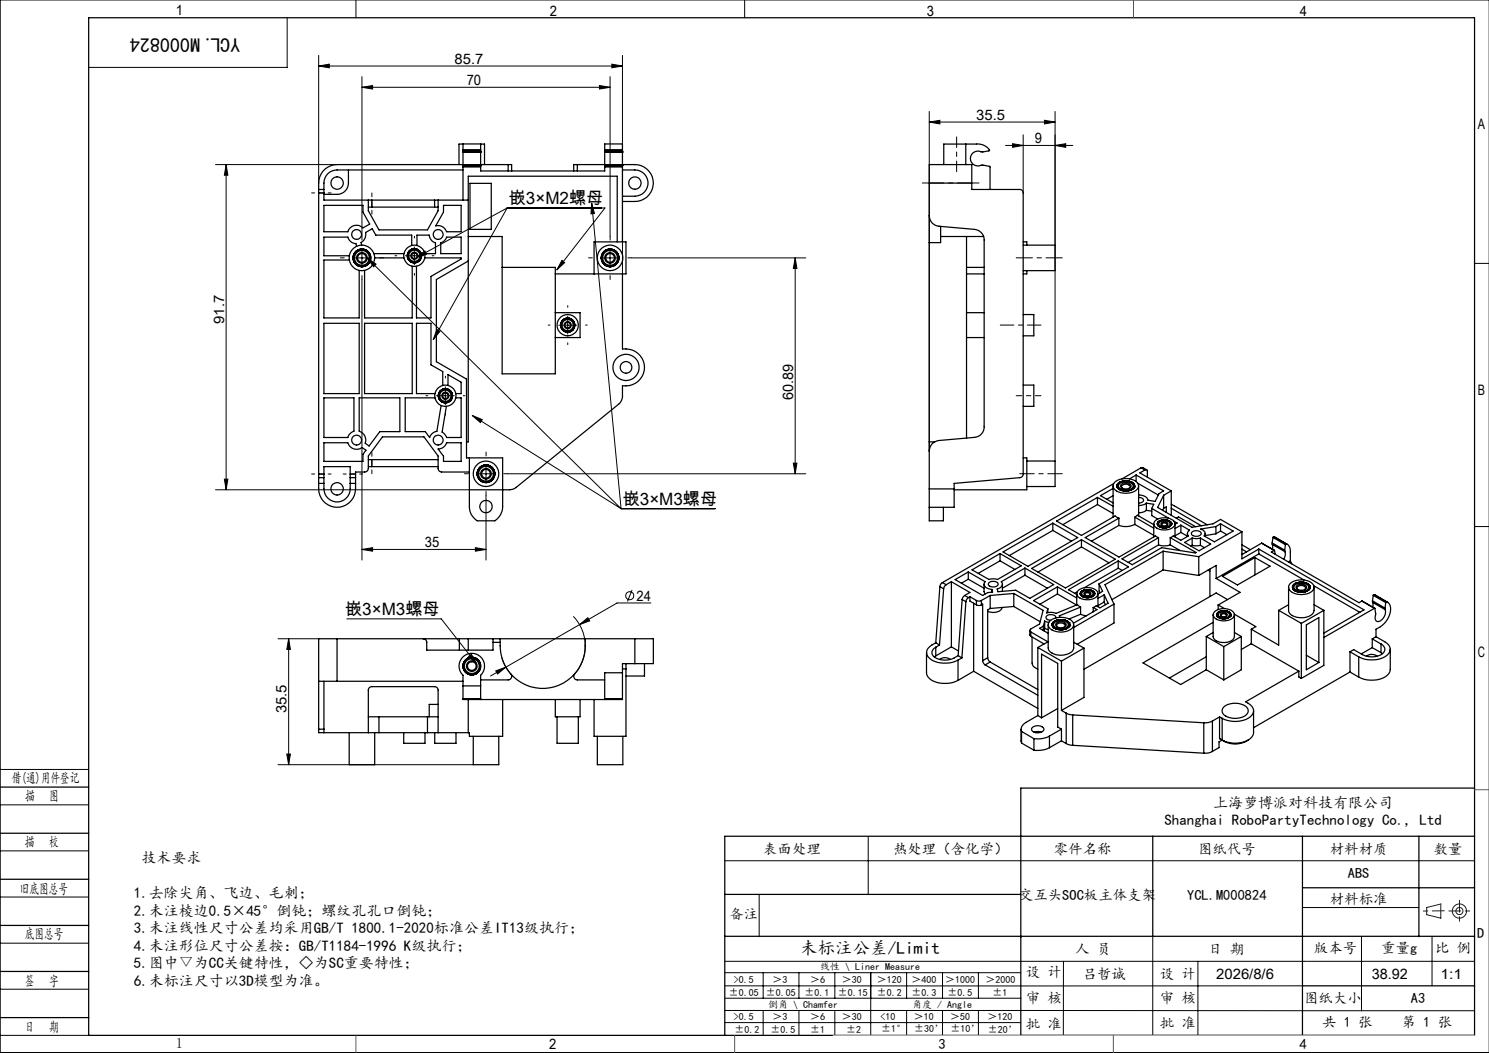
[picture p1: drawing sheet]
<svg xmlns="http://www.w3.org/2000/svg" width="420mm" height="297mm" viewBox="0 0 420 297" stroke-linecap="round" stroke-linejoin="round" font-family="sans-serif">
<g fill="none" stroke="#000" stroke-width=".28">
<path d="M100.4 0v5M210 0v5M420 0h-419.9v297h419.9M81 5v14h-56M89.9 18.6l3-.5v1zM89.9 15.6v36M89.9 18.6h85.7M172.6 18.1l3 .5-3 .5zM175.6 15.6v61.7M102.1 24.6l3-.5v1zM102.1 21.6v45M102.1 24.6h70"/>
<path d="M169.1 24.1l3 .5-3 .5zM172.1 21.6v45M262.1 34.4l3-.5v1.1zM262.1 31.4v95.8M262.1 34.4h35.5M288.6 38v16.4M294.6 33.9l3 .5-3 .6zM297.6 31.4v98.6M60.8 46.4h34.3M63.8 46.4l.5 3h-1zM63.8 46.4v91.7M143.1 58.7h27.5l-13.5 17.4"/>
<path d="M143.1 58.7l-25.7 14M143.1 58.7l-20.9 37.1M166.9 57.3l8.3 86.2M166.9 57.3l.8 2.9-1 .1zM283.6 41h19M285.6 40.5l3 .5-3 .6zM297.6 41l3-.5v1.1zM99.6 72.7h5M102.1 70.2v5M102.1 78.8v79.2M103.6 72.8l71.6 70.7M103.6 72.8l2.5 1.7-.7 .7z"/>
<path d="M114.4 72.1h5M116.9 69.6v5M117.4 72.7l2.4-1.9 .5 .9zM158.5 73.4l.8 .7-2.2 2zM169.6 72.7h5M172.1 70.2v5M178.2 72.7h49.1M224.3 72.7l.5 3h-1zM224.3 72.7v60.9M415.9 74.3h4.1M123.2 93l.9 .4-1.9 2.4zM157.6 91.7h5"/>
<path d="M160.1 89.2v5M123.1 111.6h5M125.6 109.1v5M133.2 117.2l42 26.3M133.2 117.2l2.8 1.2-.5 .8zM60.8 138.1h71.6M63.3 135.1h1l-.5 3zM134.6 133.6h5M137.1 131.1v5M137.1 139.7v18.3M143.2 133.6h84.1M223.8 130.6h1l-.5 3z"/>
<path d="M102.1 155l3-.5v1zM102.1 155h35M134.1 154.5l3 .5-3 .5zM175.2 143.5h26.6M415.9 148.5h4.1M97.8 174.6h26.7l9.9 12.6M161.7 173.8a12 12 0 0 1 .4 16.3M163.5 176.2l2.3-2 .5 .9zM163.5 176.2l-25.1 14.5M178.3 166.4l-1.3 3.2M183.6 170.1h-9.5l-10.6 6.1M78.4 180.2h11.5"/>
<path d="M81.4 180.2l.5 3h-1zM81.4 180.2v35.5M132.2 185.1l.8-.6 1.4 2.7zM139.8 189.2l2.9-1-2.4 1.9zM141.5 185.5l1.3 2.9 1.3 1.7M0 217h25M78.4 215.7h55.1M80.9 212.7h1l-.5 3zM0 227h25M0 240h25M244.9 236v16.3M0 253h25"/>
<path d="M204.4 242.8h211.5M214.1 252.4v11.8M367.4 256h32.8M0 266h25M0 279h25M204.4 271.1h211.5M204.4 278.1h163M204.4 274.4h83.5M215.3 274.4v7.1M225.4 274.4v7.1M235.5 274.4v7.1M245.6 274.4v17.6"/>
<path d="M255.7 274.4v7.1M265.9 274.4v7.1M276 274.4v7.1M300 271.1l-.1 21M325.2 264.1v27.9M337.9 271.1v20.9M384 264.2v20.9M403.9 264.1v14M0 292h25M204.4 285l211.5 .1M204.4 288.4h83.5M204.5 281.5h83.5"/>
<path d="M215.3 285v7M225.4 285v7M235.5 285v7M255.7 285v7M265.9 285v7M276 285v7M287.9 292h128"/>
<circle cx="177.7" cy="168" r="1.14"/>
</g>
<g fill="none" stroke="#191924" stroke-width=".28">
<path d="M402.4 256l4-1v4l-4-1z"/>
<circle cx="411.7" cy="257" r="1"/>
<circle cx="411.7" cy="257" r="2"/>
</g>
<path d="M104.9 60.4v-6M104.9 133.6v-6" fill="none" stroke="#000" stroke-width=".28" stroke-dasharray="30.5 1.3 1.3 1.3" stroke-dashoffset="29.4"/>
<path d="M93.4 54.4h-5.5M87.9 133.7h5.5M96.8 133.7h5.5" fill="none" stroke="#000" stroke-width=".28" stroke-dasharray="30.5 1.3 1.3 1.3" stroke-dashoffset="29.6"/>
<g fill="none" stroke="#000" stroke-width=".28" stroke-dasharray="30.5 1.3 1.3 1.3">
<path d="M97.1 72.7h-1.1M102.1 67.7v-1.1M102.1 77.7v1.1M107.1 72.7h1.1M111.9 72.1h-.5M116.9 67.1v-.5M116.9 77.1v.5M121.9 72.1h.5M167.1 72.7h-1.1M172.1 67.7v-1.1M172.1 77.7v1.1M177.1 72.7h1.1"/>
<path d="M155.1 91.7h-.5M160.1 86.7v-.5M160.1 96.7v.5M165.1 91.7h.5M120.6 111.6h-.5M125.6 106.6v-.5M125.6 116.6v.5M130.6 111.6h.5M132.1 133.6h-1.1M137.1 128.6v-1.1M137.1 138.6v1.1M142.1 133.6h1.1"/>
</g>
<path d="M287.6 133.6h12" fill="none" stroke="#000" stroke-width=".28" stroke-dasharray="30.5 1.3 1.3 1.3" stroke-dashoffset="26.4"/>
<path d="M282.1 91.7h11.5" fill="none" stroke="#000" stroke-width=".28" stroke-dasharray="30.5 1.3 1.3 1.3" stroke-dashoffset="26.6"/>
<path d="M269.8 48.4v-9.8" fill="none" stroke="#000" stroke-width=".28" stroke-dasharray="30.5 1.3 1.3 1.3" stroke-dashoffset="27.5"/>
<path d="M286.6 72.7h13" fill="none" stroke="#000" stroke-width=".28" stroke-dasharray="30.5 1.3 1.3 1.3" stroke-dashoffset="25.9"/>
<path d="M260.1 51.6h16" fill="none" stroke="#000" stroke-width=".28" stroke-dasharray="30.5 1.3 1.3 1.3" stroke-dashoffset="24.4"/>
<path d="M286.6 111.6h7" fill="none" stroke="#000" stroke-width=".28" stroke-dasharray="30.5 1.3 1.3 1.3" stroke-dashoffset="28.9"/>
<g fill="none" stroke="#000" stroke-width=".35">
<path d="M25 5h390.9v287h-390.9zM89.9 53.4v1M89.9 54.4v79.3M89.9 54.4h1.5M89.9 53.4h1.5M91.4 57.9h11v1.9l1.9 3.4-1.9 1.1a2.56 2.56 0 0 0-4.3 1.1h-6.7zM91.4 53.4v1M91.4 54.4v2h12.5M98.3 47.9v3.7a3.2 3.2 0 0 1-3.2 3.2h-3.7M103.9 58.4h1M103.9 56.4h1M103.9 56.4v3l3 5.4h13.7l3-5.4v-3"/>
<path d="M104.9 56.4h17.7M104.9 56.4v2M104.9 58.4h17.7M122.6 58.4h1M122.6 56.4h1M122.6 56.4v2M123.6 56.4h8.5M125.1 57.9h5v7.5h-4.1a2.52 2.52 0 0 0-3.1-1.7l2.2-3.9zM130.6 46.9v.2M130.6 42.2v.3M130.6 40.6v1.6M130.6 46.6h.1"/>
<path d="M130.6 42.9h.1M130.6 42.9v3.7M130.6 47.9h-35.5a3.7 3.7 0 0 0-3.7 3.7v1.8M130.6 46.4h-35.5a5.2 5.2 0 0 0-5.2 5.2v1.8M130.6 40.6h-1.1v5.8M130.6 40.6h5M130.6 46.6h5M130.6 42.9h5M130.6 47.1h5M130.6 42.5v.4M130.6 46.6v.3M130.6 47.1v9.3"/>
<path d="M130.6 46.9h5M130.6 42.2h5M130.6 42.5h5M132.6 51.7h6v13h-6zM135.6 46.9v.2M135.6 42.2v.3M135.6 40.6v1.6M135.6 46.6h.1M135.6 42.9h.1M135.6 42.9v3.7M135.6 40.6h1.1v5.8M135.6 47.1v1.1h35v-1.1"/>
<path d="M135.6 42.5v.4M135.6 46.6v.3M135.6 46.4h7.7M143.3 46.4h1v1.8M143.3 46.4v1.8M162.8 46.4h-1v1.8M162.8 46.4h7.8M162.8 46.4v1.8M170.6 46.9v.2M170.6 42.2v.3M170.6 42.2v-1.6h5v1.6M170.6 46.6h.1"/>
<path d="M170.6 42.9h.1M170.6 42.9v3.7M170.6 46.6h5M170.6 42.9h5M170.6 42.5v.4M170.6 46.6v.3M170.6 47.1h5M170.6 46.9h5M170.6 42.2h5M170.6 42.5h5M175.6 46.9v.2M175.6 42.2v.3"/>
<path d="M175.6 46.6h.1M175.6 42.9h.1M175.6 42.9v3.7M175.6 47.9h3.5a3.7 3.7 0 0 1 3.7 3.7 3.7 3.7 0 0 1-3.7 3.7h-3.5M175.6 46.4a8.3 8.3 0 0 1 6.8 1.3 5.2 5.2 0 0 1 1.6 5.7 5.2 5.2 0 0 1-4.9 3.4h-3.5M175.6 42.5v.4M175.6 46.6v.3M175.6 47.1v21.1M262.1 51.6v-5.2h12v5.2M262.1 51.6v86.3M262.1 51.6h12M272.4 40.6h-6.2v5.8"/>
<path d="M272.4 40.6h3a3.4 3.4 0 0 1 3.7 1.9l-2 .4a2.19 2.19 0 0 0-3.4 1.8 2.19 2.19 0 0 0 3.4 1.9l2.2 .4v6.4M272.4 40.6v5.8M274.1 51.6v1.8h13.5a.96 .96 0 0 1 1 1v79.3a.97 .97 0 0 1-.9 1l-18.6 1.6v1.6M98.5 73.3h-7.1v16.4h9.9v-13.4M99.6 72.4l.2 1.5M99.6 72.4h.1M99.6 72.2h.1M99.6 72.2l.2 .1-.2 .1M99.7 72h.1M99.7 72v.2M99.9 73.9l.6 .8M99.9 73.9h.1"/>
<path d="M100.5 70.8l-.8 1.2M100.5 70.8h.1M100.6 69.5l-.2-.8a2.56 2.56 0 0 1-2.3-1.8h-6.7v5.2h7.1M100.6 74.8l.9 .4M100.6 74.8h.1M101.5 70.3l-.9 .4M101.5 70.3h.1M101.5 75.2h.1M101.6 75.2h.1M101.7 70.3h.1M101.7 75.2h.1M101.7 70.3h-.1"/>
<path d="M101.8 75.2l.1-.1 .1 .1M102 70.2h.1M102 75.2h.1M102 70.2l-.1 .2-.1-.1M102 70.2l.1 .2 .1-.2M102 75.2l.1-.1 .1 .1M102 69.1l-.2-.7a2.62 2.62 0 0 0 1.3-2.8l1.9-1.1 1 1.8h10.1v2.9M102.2 70.2h.1M102.2 75.2h.1M102.2 70.2l.1 .2 .1-.1 .3 .2 .3-.1 .1 .2 .1-.1M103.2 70.5h.1M103.2 75h.1"/>
<path d="M103.2 75l-.1-.1-.1 .2-.3-.1-.3 .2-.1-.1-.1 .1M103.3 70.5v.2h.3M103.6 70.7h.1M103.6 74.7h.1M103.6 74.8h-.3v.2M103.6 70.8l.9 1.2M104.3 73.9l-.7 .8M104.3 73.9h.1M104.5 72h.1M104.5 72l-.1 .1 .1 .1M104.5 72.2h.1M104.5 72.2l-.1 .1 .2 .1"/>
<path d="M104.6 72.4h.1M104.6 72.4l-.3 1.5M105.5 71.5h8.4M105.7 72.7h8.2M114.9 72.5h.1M114.9 72.2v.1M114.9 72.5l.2 .1-.2 .1M114.9 72.3l.1 .1-.1 .1M115 72.7h.1M115 72.7v.2M115 71.4l-.1 .8M115 71.4h.1"/>
<path d="M115 72.9h.2l-.1 .2 .4 .5M115 72.9h.1M115.1 71.2h.1M115.1 71.2l.1 .2h-.2M115.2 71h.1M115.2 71l.1 .2h-.2M115.5 73.6h.1M115.5 73.6h.2l-.1 .1M115.7 73.8l1.2 .4M115.7 73.8h.1M116.3 75.1v14.6h-13.5v-13.4M116.9 70.1l-.1 .2-.1-.1-.6 .1-.1 .2-.1-.1v.2h-.3l-.3 .4"/>
<path d="M116.9 70.1l.1 .2 .1-.1 .7 .1v.2l.1-.1 .6 .6M117.6 69.2v-2.9h3.5a2.54 2.54 0 0 0 1.7 2.2v3h-3M118.3 73.6h.1M118.3 73.6l-1.4 .6M118.5 71h.1M118.6 71l-.1 .2 .2 .2M118.7 71.4h.1M118.7 71.4l.2 .8M118.7 72.9h.1M118.7 72.9l-.2 .2v.2h-.1v.1h-.2l.1 .2M118.8 72.7h.1M118.8 72.7h-.2l.1 .2"/>
<path d="M118.9 72.5h.1M118.9 72.5l-.1 .2M118.9 72.2v.1M118.9 72.3l-.2 .1 .2 .1M119.8 72.7h10.3v.4l-8.5 4.9v11.7h-4.1v-14.6M124.3 68.5a2.49 2.49 0 0 0 1.7-1.6h4.1v4.6h-5.8zM132.1 73.6l-9 5.2v23.2l8.5 4.9v22.2h10.2v13.8a4.8 4.8 0 0 1-2.2 4h-5a4.6 4.6 0 0 1-2.2-4v-13.8M132.1 66.7h9.5v38.7h15v-30h-15M156.6 77.3h20v-9.1h-9v9.1M169.6 72.4l.3 1.5M169.6 72.4h.1M169.7 72.2h.1"/>
<path d="M169.7 72.2l-.1 .2M169.9 73.9l1 1.1M169.9 73.9h.1M170.1 71.2l-.4 1M170.1 71.2h.1M170.9 70.5l-.8 .7M170.9 70.5h.1M170.9 75h.1M171 75l.1-.1v.2l.4-.1 .2 .2 .2-.1v.1h.7M172.6 70.3l-.7-.1v.2l-.2-.1-.2 .2-.4-.1v.2l-.1-.1M172.6 70.3h.1M172.6 75.2h.1"/>
<path d="M172.6 70.3l1.1 .6M173.7 70.9h.1M173.7 74.6l-1.1 .6M173.8 70.9l.6 1.1M173.8 74.6h-.1M174.1 68.2v-18.5h-42v74.9h-.5M174.4 72h.1M174.5 72l-.2 .1 .2 .1M174.5 72.2h.1M174.5 72.2l.1 .2M174.6 72.4h.1M174.6 72.4l-.2 1.3h-.2l.1 .2-.5 .7"/>
<path d="M175.6 77.3v21.1a5.3 5.3 0 0 1 6.2 5.2 5.3 5.3 0 0 1-6.2 5.2v2.9a2.91 2.91 0 0 1-1.1 2.3l-29.1 23.6-1.7 .5h-11.3M262.1 60.8a2.96 2.96 0 0 0 2.8 3l10 .9a2.96 2.96 0 0 1 2.7 3v52.7a2.96 2.96 0 0 1-2.7 3l-10 .8a2.96 2.96 0 0 0-2.8 3M265.3 66.7h12.2M265.3 63.8v4.6h-3.2M272.6 77.3h5M272.6 75.4h5M272.6 66.7v56.9M288.6 69.1h9v7.2h-9M288.6 68.2h1v.9M289.6 76.3v1h-1M91.4 91.2h9.9v19.8h-9.9zM102.8 91.2h13.5v19.8h-13.5z"/>
<path d="M156.6 88.2h7v7h-7M158.2 91.4l.2 1.2M158.2 91.4h.1M158.4 92.7h.1l.1 .3M158.4 92.6v.1M158.6 93h.2l.1 .3 .2-.1v.2M158.6 93h.1M159.1 90v.2l-.2-.1-.1 .3-.3 .2v.2h-.1v.3l-.2 .1 .1 .1-.1 .1M159.1 90h.1M159.1 93.4h.1M159.1 93.4l.1-.1 .1 .2M159.3 93.5h.1"/>
<path d="M159.3 89.9l-.2 .1M159.3 89.9h.1M159.3 93.5l1 .2M160.3 89.7l-1 .2M160.3 89.7h.1M160.3 93.7h.1M160.4 89.7v.2l.1-.2M160.5 89.7h.1M160.5 93.7h.1M160.5 93.7h-.1M160.6 89.7v.2l.2-.1M160.8 89.8h.1"/>
<path d="M160.8 89.8l.5 .3M161.3 90.1h.1M161.3 93.3l-.5 .3-.2-.1v.2M161.4 90.1l.6 .8M161.4 93.3h-.1M161.9 92.6v.1M161.9 92.7l-.5 .6M162 90.9v.1M162 92.5l-.1 .1M162 92.4h.1M162 91l-.1 .1 .2 .1M162.1 91.2h.1"/>
<path d="M162.1 91.2l-.2 .1 .2 .1M162.1 91.4h.1M162.1 91.4l-.1 .1 .1 .1M162.1 91.6h.1M162.1 91.8h.1M162.1 91.8l-.1 .1v.5M162.1 91.6l-.1 .1 .1 .1M272.6 95.2h5M272.6 88.2h5M288.6 88.7h3v6h-3M91.4 112.2h8.4v9.4a2.6 2.6 0 0 0-1.7 1.8h-6.7zM101.3 112.2h11.5v9.5h-5.7l-3 4.1-1.1-.8a2.59 2.59 0 0 0-1.7-3.4z"/>
<path d="M122.7 112.2h-8.4v9.5h5.7l1.2 1.7a2.5 2.5 0 0 1 2-1.7l1.2-7.3M124 110.5l-.4 1 .2 .1-.2 .4 .4 .7M124 110.5h.1M124 112.7v.1M124 112.8l.3 .1-.1 .2 .2-.1v.2h.2v.1l1 .3M124.9 108.7v-3.9l-3.3-1.9v-11.7h-4.1v19.8h5.2M125.6 109.6l-.1 .2-.3-.1-.1 .2-.1-.2-.2 .3-.2-.1v.2l-.2-.1-.4 .5M125.7 109.6v.2l.2-.2 .2 .3 .2-.2v.2l.2-.1v.2l.1-.1 .6 .4-.1 .2h.2M126.4 108.7v-3l3.7 2.1v3.2h-1.5M126.6 113.3h.1M126.6 113.3l-.9 .3M127.3 110.5h.1"/>
<path d="M127.3 110.5l.1 .6h.2l-.1 .3 .1 .1-.3 1.2M127.3 112.7v.1M127.3 112.8l-.2-.1 .1 .2h-.2v.2l-.2-.1-.1 .3M128.6 112.2h1.5v11.2h-4.1l-.5-.9-.8-.6 1.2-7.3M288.6 108.6h3v6h-3M89.9 133.7v1M89.9 134.7a8.2 8.2 0 0 0 1.2 6.5 5.2 5.2 0 0 0 5.8 1.6 5.2 5.2 0 0 0 3.4-4.9v-3.2M89.9 133.7h1.5M89.9 134.7h1.5M89.9 136.3h1.5M91.4 124.9h6.7a2.57 2.57 0 0 0 4 1.3l1.1 .8-.8 1.1v2h-11zM91.4 133.7v1"/>
<path d="M91.4 134.7a7.3 7.3 0 0 0 .7 5.3 3.7 3.7 0 0 0 4.1 1.4 3.7 3.7 0 0 0 2.6-3.5v-3.2M91.4 133.7v-2.1h7.4v2.1M98.8 133.7v1M98.8 133.7h1.5M98.8 134.7h1.5M98.8 136.3h1.5M100.3 133.7v1M103.9 129.6h1M103.9 131.6h1M104.9 131.6h18.7M104.9 129.6v2M104.9 129.6h18.7"/>
<path d="M123.6 126.6a2.55 2.55 0 0 0 2.4-1.7h4.1v5.2h-5v-1.4zM132.4 133.1h-7.8a.96 .96 0 0 1-1-1v-3.5l-4-5.4h-11.7l-4 5.4v3.5a1.02 1.02 0 0 1-1 1h-2.6v.6M134.7 132.9l-.1 1 .3 .9M134.7 132.9h.1M134.9 134.8h.1M134.9 134.8h.1v.2M135 135l.4 .3v.2M135 135h.1M135.1 132.1v.2h-.1v.2l-.3 .4M135.1 132.1h.1M135.2 132h.1M135.2 132l.1 .1h-.2"/>
<path d="M135.4 135.5l.2-.1 .1 .3M135.4 135.5h.1M135.7 131.5l-.4 .4M135.7 131.5h.1M135.7 135.7h.1M135.7 131.5h.4l.2-.3 .6 .1v-.2l1.5 .4M135.7 135.7l1.2 .4 1.5-.4M138.4 131.5h.1M138.4 131.5l.5 .4M138.4 135.7h.1M138.8 135.5h.1M138.7 135.5l-.3 .2"/>
<path d="M138.9 131.9v.1M138.9 132l.2 .1M139.1 132.1h.1M139.1 132.1l-.1 .2h.2v.3l.2 .1-.1 .1 .2 .1M139.2 135h.1M139.2 135h-.2l.1 .2-.2-.1-.1 .4M139.5 132.9h.1M139.5 132.9l-.2 .1 .2 .1M139.5 133.1h.1M139.5 133.1l-.1 .1 .2 .3-.2 .1 .2 .1-.2 .4 .1 .1h-.2l.2 .2h-.2l.1 .2h-.2v.4M262.1 137.9v5.2M262.1 124.6h1.5"/>
<path d="M262.1 137.9h7M269.1 137.9v5.2h-7M288.6 129.1h1v9h-20.5M289.6 130h8v7.2h-8M314 137.1v8.8M314 137.8l-3.6 2 3.6 2M314 139.8l-1.8 1M314.1 136.4l-48.3 27.9M314.3 136.2a4.8 4.8 0 0 1 6.7 .3 1.96 1.96 0 0 1-1.9 2.5 4.5 4.5 0 0 1-5.1-1.6v-.8zM315.1 137l.1 .5M315.1 137h.1M315.1 136.8v.1"/>
<path d="M315.1 136.9h.1l-.1 .1M315.2 137.5l.3 .2-.1 .1M315.2 137.5h.1M315.2 136.5l-.1 .3M315.2 136.5h.1M315.4 137.8h.1M315.5 137.8l.1 .1M315.6 137.9h.1M315.6 136.2h.1M315.6 136.2l-.4 .3M315.6 137.9l.2 .2M315.7 136.1h.1"/>
<path d="M315.7 136.1l-.1 .1M315.8 136.4a2.73 2.73 0 0 1 3.9 .5 2.22 2.22 0 0 1-3.2 1.2 1 1 0 0 1-.9-.6 1 1 0 0 1 .2-1.1zM315.8 138.1h.1M315.8 136h.1M315.8 136l-.1 .1M315.9 136l1.4-.4 1 .1 .9 .3M315.9 138.1l.3 .2M316.2 138.3h.1M316.2 138.3l1 .2 1.7-.2M316.2 136.7a1.99 1.99 0 0 1 2.9 .2 1.67 1.67 0 0 1-2.9 .5l-.1-.2zM316.6 137.7a.49 .49 0 0 1-.1-.8 1.3 1.3 0 0 1 2.2 .6l-.2 .2M318.9 138.3h.1"/>
<path d="M319.2 136h.1M319.3 138.1h.1M319.2 138.1l-.3 .2M319.3 136l.1 .1M319.4 136.1h.1M319.4 136.1l.3 .2M319.5 137.9h.1M319.5 137.9l-.2 .2M319.7 136.3h.1M319.7 137.8h.1M319.7 137.8l-.2 .1M319.7 136.3l-.1 .1 .3 .1"/>
<path d="M319.9 136.5h.1M319.9 136.5l.1 .3M319.9 137.5h.1M319.9 137.5l-.3 .2 .1 .1M320 137.4h.1M320 137.4l-.1 .1M320 136.8v.1M320 137h.1M320 137l-.1 .3 .1 .1M320 136.9h-.1l.1 .1M320.5 134l7.7 4.5-1.3 .7-1.1 2.2-2-.3a2.4 2.4 0 0 0-2.6-1.5M320.5 134l-1.9 1.1"/>
<path d="M320.5 134v1.8M320.9 136.3l5.8 3.3M321.2 137.1v8.4M321.9 131.9h.5l1 .6M321.9 131.9l-5.4 3.2M321.9 131.9l1 .7M322.9 132.6a.42 .42 0 0 1 .5-.1 .42 .42 0 0 1 .2 .5v1.6M322.9 132.6l-1.4 .8 8.9 5.1M328.2 139.7l-1.7 3.4 9.7 5.6 6-1 2.1-1.2 6 3.5M328.2 139.7v3.7M330.4 138.5l-2.2 1.2M330.4 138.5v6.8"/>
<path d="M262.1 143.1v3.8h4v-3.8M282.1 158.2l4.2 2.4M282.1 158.2l-6.2 3.5M282.1 156.1v2.1M282.9 155.7l14.1-8.1 7 4-14.1 8.1zM297 149.6l5.2 3M297 149.6l-12.3 7.1M297 147.6v2M305 154.3l-12.2 7.1M305 154.3l7.8 4.4M305 152.2v2.1M309.6 140.3l-11.6 6.7 7 4 9.5-5.5 1.1 .7"/>
<path d="M309.6 140.3l4.4 2.5M309.6 142.3l-9.8 5.7M309.6 142.3l4.4 2.5M309.6 140.3v2M315.4 158.2l-14 8.1 2.3 1.4M315.4 158.2l2.9 1.7-8.3 4.8M315.4 158.2v2.1M315.6 146.2l-9.5 5.4 9.5 5.5 10.3-5.9 .9 .5M315.6 148.2l-7.7 4.4M315.6 146.2v2M320.1 147.9a5.8 5.8 0 0 1-4.5 .3M320.1 145.9l.7-.6 4.6 2.7"/>
<path d="M320.1 147.9l5.3 3.1M320.1 145.9v2M320.1 145.9l5.3 3.1M321.2 140.3h.4a.84 .84 0 0 1 .9 1.1l-.6 .4-.7 .1M323.4 141.9l-.6 .4-1.6 .3M323.4 143.9l-.9 .5-1.3 .2M323.4 141.9l2 .3-.5 1.2M323.4 143.9l1.5 .3M323.4 141.9v2M324.9 143.4l4.8 2.8M324.9 143.4v2l1.7 1M325.4 147.7v3.7"/>
<path d="M325.9 146.8a4.2 4.2 0 0 1 5.4 .4 1.47 1.47 0 0 1-1.3 2 3.7 3.7 0 0 1-4.5-1.2zM326.5 147.8l.1 .3M326.5 147.8h.1M326.5 147.6v.1M326.5 147.7h.1l-.1 .1M326.6 148.2l.1 .2M326.6 148.1v.1M326.6 147.3l-.1 .3M326.6 147.3h.1M326.7 148.4h.1M326.8 153.7a5 5 0 0 0 3.3 0M326.8 151.7l-10.3 5.9 2.9 1.7 8.3-4.8 9.4 1.5 .3-.2-7.3-4.1"/>
<path d="M326.8 153.7l-8.6 4.9M326.8 151.7v2M326.8 148.4l.1 .1M326.8 147.1l-.2 .2M326.8 147.1h.1M326.9 148.5h.1M326.9 148.5l.3 .2M327 147.3a2.07 2.07 0 0 1 3 .3 1.75 1.75 0 0 1-3 .6l-.2-.3zM327.1 146.9l-.3 .2M327.1 146.9h.1M327.2 148.7h.1M327.2 148.7l.5 .1"/>
<path d="M327.4 146.8h.1M327.4 146.8l-.3 .1M327.5 146.8l1.4-.2 .6 .2M327.5 147.5l.5-.3h.8l.7 .5a1.14 1.14 0 0 1-2.1 0zM327.7 148.8h.1M327.8 148.8l.1 .1M327.8 148.2l-.1-.1a.74 .74 0 0 1 .8-.6 .74 .74 0 0 1 .7 .6l-.1 .1M327.9 148.9h.1M328 148.9h.2M328.1 155.5l10 1.5M328.1 155.5l-16.4 9.4 2.5 5.5M328.1 155.5v5.3"/>
<path d="M328.2 148.9h.1M328.2 148.9h.2M328.2 143.4l.8-.4v1.5M328.2 143.4l-.3 .6M328.4 148.9h.1M329.5 146.8h.1M329.5 146.8l.5 .2M330 147h.1M330 147l.2 .2M330.1 148.4h.1M330.1 148.4l-.9 .4-.8 .1M330.1 153.7l2.8 1.6"/>
<path d="M330.1 151.7v2M330.2 147.2l.2 .4M330.2 147.2h.1M330.3 148.2l-.2 .2M330.3 148.2h.1M330.3 148.1h.1M330.3 148.1v.1M330.4 142.2l10.1 5.8M330.4 143.4l8.5 4.9M330.4 147.6h.1M330.4 147.6v.1M330.4 147.7h.1"/>
<path d="M330.4 147.8h.1M330.4 147.8l-.1 .1 .1 .2M330.4 147.7l-.1 .1h.1M331.2 147l.8 .5-.6 .3M331.4 147.7v3.7M331.8 146.2l.6-.4 4.8 2.8M333.1 148.1l2.4 1.4a1.05 1.05 0 0 0-.3 1.7l-2.1 1.2-2.2-1.2-.8 .5M333.1 148.1l-1.7 1M333.1 150.2l-1.7 .9M333.1 150.2l1.8 1M333.1 148.1v2.1M334.9 150.5v.8"/>
<path d="M336.2 150.1a1.71 1.71 0 0 1 2.6 .4 1.7 1.7 0 0 1-2.7 .1zM336.3 151.8l1.1 .1 1.2-.1M336.3 153.8l.8 .1 1.5-.1M336.3 151.8l-2.1 1.2 4 2.4 3.3-1.9-2.9-1.7M336.3 153.8l-.4 .2M336.3 151.8v2M338.1 157v5.3M338.6 153.8l1.1 .7M338.6 151.8v2M339.9 150.5v.8M343 150.6l-3.1 .5M343 148.5v2.1"/>
<path d="M344.3 147.7l3.5 2.1-5.3 3-2.8-1.6a1.22 1.22 0 0 0 .1-1.3 1.22 1.22 0 0 0-1.1-.7l4.3-.7M344.3 147.7l-1.3 .8M344.3 149.8l-1.3 .8M344.3 149.8l1.8 1M344.3 147.7v2.1M350.3 150l-12.2 7M350.3 150v7.6l4.8-2.7M350.3 156.1l.3 .1M350.3 154.9l1.3 .7M350.3 153.7l2.4 1.3M354 157.3v4.8M355.1 156.2l-12.1 7"/>
<path d="M355.1 156.2l12.7 7.4M355.1 154.9l29.6 17.1-11.3 6.6M355.1 154.9v1.3M355.8 153.2l3.7 2M355.8 153.2l3.6 2.1M355.8 153.2l-5.5 3.2M358.8 153.1l.1 .5M358.8 153.1l3.6 2.1M358.9 153.6v1.3M358.9 153.6l3.5 2M359.1 151.6l3.5 2M359.1 151.6l-.3 1.5"/>
<path d="M359.3 151.4l-.2 .2M359.3 151.4l3.8 2.1M359.3 151.4l3.5 2M359.4 155.3l.3 1M359.4 155.3l-.8 .4 24.7 14.3 .8-.5M362.4 155.2v.4M362.4 155.6a2.35 2.35 0 0 1-.3 2.1M362.6 153.6l-.2 1.6M362.8 153.4l-.2 .2M362.8 153.4a2.09 2.09 0 0 1 1.2 2.3v2.5M364 158.2l.3 .8M364 158.2l-.6 .3"/>
<path d="M265.1 165.4l1.1 .7M265.1 165.4l-1.2 15.9M265.8 164.3l-.4 .3-.3 .8M265.8 164.3l1.1 .6M266.2 166.1l-1.2 15.8M266.9 164.9l-.5 .5-.2 .7M268.4 164.1l5.2 3-1.5 .9M268.4 164.1l-1.5 .8M268.4 164.1v18.4M271.4 169.1l1.1 .6M271.4 169.1l-1.1 15.8M272.1 168l-.6 .6-.1 .5"/>
<path d="M272.1 168l1.1 .6M272.5 169.7l-1.2 15.9M273.1 161.3l4.8 2.8a1.16 1.16 0 0 0 .7 1.9l1.2 .3M273.1 161.3l-3.7 2.2 7.8 4.5 1.4-.9 1.4-.1-.2-.7M273.1 163.4l-1.9 1.1M273.1 163.4l4.5 2.5M273.1 161.3v2.1M273.2 168.6l-.7 1.1M273.6 168.3l-.4 .3M273.6 168.3l1.8 1.1M273.6 168.3v1.2l1.8 1.1M274.2 160.7l7.9-4.6 5.9 3.5-6.6 3.8-.9-.1-1.6 .1z"/>
<path d="M274.6 170.1v19.2M275.4 169.4l.5 .1 .9-.1M275.4 170.6l.5 .2 .9-.2M275.4 169.4v1.2M276.8 170.6l.4-.2v15.9M276.8 169.4v1.2M277.6 164.8v2l.3 .7M278.9 164.4a1.69 1.69 0 0 1 2.7 .4 1.69 1.69 0 0 1-2.8 .1zM279.3 168l-2.5 1.4M279.3 168v3.6M279.3 171.6l-.7 .4v13.5M279.8 166.3v.7"/>
<path d="M282.4 164.1l6.7-3.9 8.1 4.7-6.7 3.9-4-2.3-5 .4-.2-.8a1.3 1.3 0 0 0 1.2-.6 1.3 1.3 0 0 0-.1-1.4zM282.6 171.3a2.94 2.94 0 0 1-4 1.1M282.8 164.8v2M286 167.4l8.2 4.8-1 3.8-2.4 1.4a.46 .46 0 0 0-.3 .4 .46 .46 0 0 0 .3 .5M286 167.4l-6.7 .6M286 167.4v3.7M286 171.1l7.4 4.3M286 171.1l-6.7 .5M289.1 162.2l6.4 3.7M289.1 162.2l-6.3 3.7M289.1 160.2v2M290.5 177.8v1.4l.3 .3"/>
<path d="M290.8 178.3l4.8 2.7M290.8 179.5l3.7 2.1M290.8 178.3v1.2M291 160.3l14-8.1 9.6 5.5-14.1 8.1zM291.1 179.7v7.3l.3 .9 1.3 .9M294.3 176.6l-1.1 .6 2.5 1.4M294.3 176.6v1.2M294.7 175.2l1.1 .4M294.7 177.2l1 .4M294.7 175.2l-.4 1.4M294.7 177.2l-.2 .7M294.7 175.2v2"/>
<path d="M295.6 171.7v1.1M295.7 176.2v6.5a3.3 3.3 0 0 0 3.6 2.1 3.2 3.2 0 0 0 3.6-2.1v-6.5M296 175.3a4.9 4.9 0 0 1 6.7 .3 1.74 1.74 0 0 1-1.3 2.3 5 5 0 0 1-5.5-1 1.31 1.31 0 0 1 .1-1.6zM296.8 175.9l.1 .1h-.1l.1 .1-.1 .3h.1l-.1 .1M296.8 175.9h.1M296.8 176.5h.1M296.8 176.5l.1 .1M296.9 176.6l.1 .2M296.9 176.6h.1M296.9 175.6l-.1 .3M296.9 175.6h.1M297 175.5l-.1 .1"/>
<path d="M297 176.9l.7 .4M297 176.9h.1M297 175.5h.1M297.5 175.5a2.69 2.69 0 0 1 3.8 .6 2.32 2.32 0 0 1-3.5 1 .88 .88 0 0 1-.3-1.6zM297.7 177.3h.1M297.7 175l-.7 .5M297.7 175h.1M297.7 177.3l.8 .3M297.8 174.3a1.45 1.45 0 0 0-2.3-.8l-.3 .2a.59 .59 0 0 0 .2 1l1 .3M297.9 175.8a1.95 1.95 0 0 1 2.8 .3 1.67 1.67 0 0 1-2.8 .5l-.1-.3zM298.3 174.9l-.6 .1M298.3 174.9h.1"/>
<path d="M298.3 165.5l5.4 3.2M298.3 165.5l-6.8 3.9 4.1 2.3M298.3 167.5l-5 2.9M298.3 167.5l5.3 3.1M298.3 165.5v2M298.3 176.9l-.3-.4a1.37 1.37 0 0 1 2.5-.1l-.3 .5M298.5 174.8h.1M298.5 177.6h.1M298.5 174.8l-.2 .1M298.5 177.6h.4M298.5 174.8h.2M298.7 174.8h.1"/>
<path d="M298.9 174.8h.1M298.9 177.6h.1M298.9 174.8h-.2M298.9 174.8h.2M298.9 177.6h.2M299.1 174.8h.1M299.1 177.6l.1 .1M299.2 174.8l1 .1M300.2 174.9h.1M300.2 174.9l.5 .1M300.4 177.5h.1M300.4 177.5l-1.2 .2"/>
<path d="M300.7 175h.1M300.7 177.3h.1M300.7 177.3l-.3 .2M300.8 175l.6 .5M301.4 175.5h.1M301.4 176.9l-.6 .4M301.5 176.8h.1M301.5 175.5l.1 .1M301.6 175.6h.1M301.6 175.6l-.1 .3h.2M301.6 176.6h.1M301.6 176.6l-.1 .2"/>
<path d="M301.7 175.9h.1M301.7 176.5h.1M301.7 175.9l-.1 .1h.1M301.7 176.5l-.1 .1M301.7 176h.1M301.7 176l-.1 .1 .1 .3M301.7 176.4h.1M301.7 176.4h-.1l.1 .1M303.7 167.4v3.2M303.8 166.9l-.7 .5M304.2 166.5a4.2 4.2 0 0 1 5.3 .4 1.47 1.47 0 0 1-1.2 2 4 4 0 0 1-4.4-.9 1.2 1.2 0 0 1 .3-1.5zM304.7 167.5l.1 .3"/>
<path d="M304.7 167.5h.1M304.7 167.3v.1M304.7 167.4h.2l-.2 .1M304.8 171.2l-.9-.7-6 2.5a4 4 0 0 0-2.7-.1l.4-1.2M304.8 171.2l-6 2.5 .1 .4M304.8 173.2l1.7 .5M304.8 173.2l-3.2 1.4M304.8 171.2v2M304.8 167.8h.1M304.8 167.8h.2l-.1 .2M304.9 167l-.2 .3M304.9 167h.1"/>
<path d="M304.9 168h.1M304.9 168l.3 .2M305.2 168.2l.4 .2M305.2 168.2h.1M305.3 167a2.15 2.15 0 0 1 3 .3 1.75 1.75 0 0 1-3 .5l-.2-.2zM305.5 166.5l-.6 .5M305.5 166.5h.1M305.6 168.4h.1M305.8 167.2l.5-.3h.8l.6 .5a1.14 1.14 0 0 1-2 0zM305.9 166.4l-.3 .1M305.9 166.4h.1M306.1 166.3h.1"/>
<path d="M306.1 167.9l-.1-.1a.74 .74 0 0 1 .7-.6 .74 .74 0 0 1 .7 .6l-.1 .1M306.1 166.3l-.2 .1M306.3 166.3h.1M306.3 166.3h-.2M306.4 166.3h.1M306.5 166.3h.1M306.6 166.3h.1M306.7 166.3h.1M306.8 166.3l.6 .1M307.4 166.4h.1M307.4 166.4h.2M307.6 166.4h.1"/>
<path d="M307.6 166.4l.3 .1M307.9 168.4h.1M307.9 168.4l-.8 .2-1.5-.2M307.9 166.5h.1M308 166.5l.1 .1M308.2 166.6l.3 .3M308.4 171.3l1 .6-6.6 3.9M308.4 171.3v1.3M308.5 166.9h.1M308.5 166.9l.1 .1M308.6 167h.1M308.6 167l-.1 .1 .2 .2"/>
<path d="M308.7 167.3h.1M308.7 167.3v.1M308.7 167.4h.1M308.7 167.5h.1M308.7 167.5l-.2 .1 .1 .3-.7 .5M308.7 167.4l-.1 .1h.1M309.7 167.4v3.7M310 164.7l1 2.1-1.3 .7M310 164.7v2l.3 .5M311.5 167.8l1.1 2.3-2.3 1.3-1.1-.6-.8 .5M311.5 167.8l-1.8 1M311.5 169.8l-1.8 1"/>
<path d="M311.5 169.8l.3 .8M311.5 167.8v2M314.2 170.4l-11.3 6.6M314.2 170.4v5.3l-10.4 6M315.4 160.3l-9.5 5.5M315.4 160.3l1.1 .6M328.1 160.8l-14.4 8.3M328.1 160.8l10 1.5M338.1 162.3l4.9-2.8v3.7M340.3 179.5l4.9 2.9M340.3 179.5v9.4M340.7 160.8l.6 .3"/>
<path d="M341.3 160.5v7.8M342.2 173.4v6.1a2.77 2.77 0 0 0 3.3 1.7l1.3-.2a1.79 1.79 0 0 0 1.4-1.5v-6.1M342.2 175.5l-19.8 11.5 10.6 6.1 7.3-4.2M342.2 178.4l-1.9 1.1M342.7 172.5a4.1 4.1 0 0 1 5.3 .3 1.49 1.49 0 0 1-1.2 2.1 3.8 3.8 0 0 1-4.6-1.3v-.4zM343 163.2l6.8 3.9-6.2 3.5M343.2 173.4h.1M343.2 173.4l.2 .1h-.2M343.2 173.5v.1M343.2 173.2h.2l-.2 .2M343.2 173.2h.1M343.2 173.6l.1 .1"/>
<path d="M343.3 173.7l.1 .2M343.3 173.7h.1M343.3 173v.1M343.3 173.1l-.1 .1M343.4 173.9l.2 .2M343.4 173.9h.1M343.6 170.6l1.8 1.1M343.6 170.6v1.3M343.6 174.1h.1M343.6 174.1l.1 .1M343.7 172.6l-.4 .4M343.7 172.6h.1"/>
<path d="M343.8 173a2.07 2.07 0 0 1 3 .2 1.79 1.79 0 0 1-3 .6l-.2-.3zM343.8 174.2l1.1 .4 1.2-.2M344.3 173.2l.5-.3h.8l.6 .5a1.15 1.15 0 0 1-2 0zM344.4 172.3l-.7 .3M344.4 172.3h.1M344.6 173.8l-.1-.1a.73 .73 0 0 1 .7-.6 .73 .73 0 0 1 .7 .6l-.1 .1M344.6 172.3h.1M344.6 172.3h-.2M344.8 172.3h.1M344.8 162.6l9.2-5.3 4.2 2.4-9.2 5.3zM344.8 172.3h-.2M345.2 172.2l-.4 .1"/>
<path d="M345.2 172.2h.1M345.3 172.2l.1 .1M345.4 172.3h.1M345.5 172.3h.2M345.7 172.3h.1M345.7 172.3l.4 .1M346.1 172.4h.1M346.1 172.4l.3 .1M346.2 174.4h.1M346.3 169.1l-3.3-1.9-37.2 21.6M346.4 172.5h.1M346.5 172.5l.1 .1"/>
<path d="M346.5 174.3l-.3 .1M346.5 174.2h.1M346.6 172.6l.3 .2M346.9 172.8h.1M346.9 172.8l.2 .2M347 174h.1M346.9 174l-.4 .2M347 173.8h.1M347 173.8v.2M347.1 173h.1M347.1 173v.1M347.1 173.1h.1"/>
<path d="M347.1 173.1l.1 .5M347.1 173.6l-.1 .2M347.2 173.6h.1M348.2 178.4l1.9 1.1M348.2 173.2l6 3.5-1.2 .8M350.1 179.5v9.4l-4.9 2.9M350.1 179.5l-4.9 2.9M353 177.5v4.1M360.7 172.2v9.8l-7.7-4.5M360.7 172.2l6.4 3.6M363.5 165.6v6.6a3.2 3.2 0 0 0 3.6 2 3.1 3.1 0 0 0 3.6-2v-6.6M363.5 170.6l-2.8 1.6"/>
<path d="M363.8 164.7a4.8 4.8 0 0 1 6.7 .4 1.96 1.96 0 0 1-2 2.4 4.5 4.5 0 0 1-5-1.5v-.8zM364.6 165.6l.1 .4M364.6 165.6h.1M364.6 165.4l.1 .1-.1 .1M364.6 165.4h.1M364.7 166.1l.1 .2M364.7 166v.1M364.8 166.3h.1M364.8 166.3l.1 .1M364.9 166.4h.1M364.9 164.8l-.3 .6M364.9 164.8h.1"/>
<path d="M364.9 166.4l.2 .1M365.1 166.5h.1M365.1 164.7h.1M365.1 164.7l-.2 .1M365.1 166.5l.2 .2M365.2 164.7h.1M365.2 164.7h-.1M365.3 165a2.73 2.73 0 0 1 3.8 .5 2.2 2.2 0 0 1-3.1 1.2 1.01 1.01 0 0 1-.9-.6 1.01 1.01 0 0 1 .2-1.1zM365.3 166.7h.1M365.3 164.6h.1M365.3 164.6h-.1M365.4 164.6l1.3-.4 1.4 .1 .6 .3"/>
<path d="M365.4 166.7l.3 .1M365.7 166.8v.1M365.7 166.9l1 .2 1.7-.2M365.7 165.2a1.99 1.99 0 0 1 2.8 .3 1.67 1.67 0 0 1-2.8 .5l-.1-.2zM366.1 166.3a.49 .49 0 0 1-.1-.9 1.3 1.3 0 0 1 2.2 .6l-.2 .3M367.1 175.8v15.5M368.4 166.8h.1M368.5 176.2l3.5-2v12.7l-3.5 2zM368.7 164.6h.1M368.7 166.7h.1M368.7 166.7l-.3 .1M368.8 164.6h.1"/>
<path d="M368.9 164.6v.1M368.9 164.7l.2 .1M369 166.5h.1M369 166.5l-.2 .2M369.1 164.8h.1M369.1 166.4h.1M369.1 166.4l-.1 .1M369.2 164.8l.2 .3M369.4 165.1h.1M369.4 165.1l.1 .3M369.4 166.1l-.2 .3M369.5 166l-.1 .1"/>
<path d="M369.5 165.9h.1M369.5 165.9l-.2 .1h.2M369.5 165.4h.1M369.5 165.4l-.1 .1 .2 .1h-.2l.1 .2-.1 .1h.1M370.6 165.2l13 7.5M370.7 170.6l2.7 1.6M373.4 172.2l-6.3 3.6M373.4 172.2v15.5l-6.3 3.6M384.1 169.5l3.7 2.1M384.1 169.5l3.6 2.1M387.1 169.5l.1 .4M387.1 169.5l3.6 2"/>
<path d="M387.2 169.9v1.3M387.2 169.9l3.5 2M387.3 167.9l3.6 2.1M387.3 167.9l-.2 1.6M387.6 167.7l-.3 .2M387.6 167.7l3.8 2.2M387.6 167.7l3.5 2.1M387.7 171.6l.3 1.7a1.67 1.67 0 0 0 .5 2 2.74 2.74 0 0 0 2.2-3.4M387.7 171.6l-14.3 8.2M388.1 179.6a7.3 7.3 0 0 1 3.9 2.7 2.29 2.29 0 0 1-1.4 3 8.3 8.3 0 0 1-7.3 0M388.1 179.6l-1 .6M390.7 171.5v.4"/>
<path d="M390.9 170l-.2 1.5M391.1 169.8l-.2 .2M391.1 169.8a2.21 2.21 0 0 1 1.1 2.7 6.8 6.8 0 0 1-4.1 5v2.1M89.9 192.2h5.2M91.4 192.2v13.5M95.1 180.2h-5.2v25.5M95.1 192.2h35.5M95.1 180.2v12M95.1 180.2h84M119.4 180.2a1.02 1.02 0 0 1 1 1v2.2h18.7v-2.2M123.6 198.7h-2.5v3.5M129.6 180.2v3.2"/>
<path d="M130.6 193.5v3.6M130.6 193.5v-3a3.6 3.6 0 0 1-.1-5.2 3.6 3.6 0 0 1 5.1 0 3.6 3.6 0 0 1 0 5.2v3M130.6 197.2v.1h45v-.1M130.6 197.1v.1M130.6 197.2h5M130.6 197.1h5M130.6 193.5h5M131.6 185.9l-.8 .8 .1 .4-.3 .2 .2 .2h-.2l.2 1.5 .8 .8M131.6 185.9h.1M131.6 189.9h.1M131.6 189.9l.5 .3M132.1 180.2v3.2"/>
<path d="M132.1 197.3v9.4M132.1 185.6l-.5 .3M132.1 185.6h.1M132.1 190.2h.1M132.2 190.2l.8 .2M133 185.4l-.8 .2M133 185.4h.1M133 190.4h.1M133 185.4l.1 .1 .1-.1M133 190.4l.1-.2 .1 .2M133.2 185.4h.1M133.2 190.4h.1"/>
<path d="M133.2 185.4l.1 .1 .1-.1M133.2 190.4l.1-.2 .1 .2M133.4 185.4h.1M133.4 190.4h.1M133.4 185.4l.1 .2 .3-.1M133.6 190.3h.1M133.6 190.3l-.1-.1-.1 .2M133.8 185.5h.1M133.8 190.2h.1M133.8 190.2l-.2 .1M133.8 185.5l.1 .2 .1-.1M134 185.6h.1"/>
<path d="M134 190.2h.1M134 190.2l-.1-.1-.1 .1M134.1 185.6l.5 .3M134.6 185.9h.1M134.6 189.9l-.5 .3M134.6 185.9l.7 .8v.4l.2 .2-.1 .2h.2l-.3 1.5-.7 .8M134.6 189.8h.1M135.6 193.5v3.6M135.6 197.1v.1M135.6 197.2v.1M139.1 180.2v1M139.1 181.2h2"/>
<path d="M141.1 181.2a12.6 12.6 0 0 0 3 8.9M141.1 180.2v1M141.8 197.3v10.4h-9.4v-1h-42.5v-1M144.1 190.1a.99 .99 0 0 1 .1 1.1 .99 .99 0 0 1-.9 .6h-7.7M144.1 190.1a12 12 0 0 0 18 0M156.6 197.3v4.9h7v-4.9M162.1 190.1a1.01 1.01 0 0 0-.2 1.1 1.01 1.01 0 0 0 .9 .6h7.8M165.1 180.2a12.8 12.8 0 0 1-3 9.9M170.6 197.2v.1M170.6 197.1v.1M170.6 197.2h5M170.6 197.1h5"/>
<path d="M175.6 189.8h-5v7.3M175.6 189.8v7.3M175.6 197.1v.1M175.6 188.7h1M176.6 187.2v20.5h-9v-10.4M179.1 180.2h5.2v7h-5.2M179.1 187.2h-3.5v2.6M179.1 180.2v7M181.8 187.2v3.5h-5.2M261.3 184v5.8a3.9 3.9 0 0 0 3.9 2.9h2.7l2.3-.8M263.9 182.6a1.65 1.65 0 0 0-1 1.7 1.65 1.65 0 0 0 1.3 1.4 6.1 6.1 0 0 0 6.1-.8M263.9 181.3a4.2 4.2 0 0 0-2.5 2.5 3.1 3.1 0 0 0 2.9 3l1.8 .2h1.8l2.3-.8"/>
<path d="M263.9 182.6v2.4M263.9 181.3l1.1 .6M263.9 185l-.4 .3M265 181.9l-1.1 .7M265 186a2.44 2.44 0 0 1 3.1 0M268.4 182.5l2 1.1M268.4 182.5l-4.5 2.5M270.2 186.2v5.7M270.3 184.9l1 .7M271.3 185.6l-1.1 .6M274.6 189.3l18.1 10.5M274.6 189.3l-4.4 2.6"/>
<path d="M277.2 186.3l.2 .7 .5 .5M277.9 187.5l14.8 8.6M278.6 185.5l.2 .7 .5 .5M278.6 185.5l-1.4 .8M279.3 186.7l-1.4 .8M279.3 186.7l13.4 7.8M292.7 182.6v19.2M292.7 182.6l6.7 3.9M295.7 181l-3 1.6M298.3 199.8l-4.5 2.7M299.4 186.5v13.9M302.9 181.1l2.9 1.7"/>
<path d="M305.8 182.8v13.9l-6.4 3.7M305.8 182.8l-6.4 3.7M340.3 188.9l4.9 2.9M340.3 185.2l-10.5 6M345 199.6a5 5 0 0 1 7 .3 1.98 1.98 0 0 1-2 2.5 5.1 5.1 0 0 1-5.1-1.1 1.41 1.41 0 0 1 .1-1.7zM345.2 182.4v9.4M353 181.6l-2.9 1.6M353 181.6l13.4 7.7M366.4 189.3l-15 8.6a2.76 2.76 0 0 1 2 3.4 6.6 6.6 0 0 1-7.2 1.9l-1.5-.6M366.4 189.3v1.7l.7 .3M368.5 184.8l3.5 2.1M380.8 183.8v5.7"/>
<path d="M380.8 189.5l-27.2 15.7M380.8 183.8l2.5 1.5M380.8 189.5l2.5 1.5M383.3 185.3v5.7M385.4 185.1a2.44 2.44 0 0 1 3 0M387.1 180.2v2.5M387.1 182.7l-3.1 1.7M387.1 180.2l2.4 1.4M387.1 182.7l2.4 1.4M389.5 181.6a1.65 1.65 0 0 1 1.1 1.7 1.65 1.65 0 0 1-1.3 1.5l-1.4 .4h-1.5a8.7 8.7 0 0 1-4.6-2l-1 .6M389.5 184.1l.5 .3M389.5 181.6v2.5"/>
<path d="M392.1 183.1v5.7a3.9 3.9 0 0 1-3.8 3h-2.7l-2.3-.8M89.9 205.7h1.5M91.4 205.7v1M98.5 206.7v9h7.2v-9M103.9 206.7v-12a.96 .96 0 0 1 1-1h17.7a.96 .96 0 0 1 1 1v12M103.9 202.2h19.7M106.9 202.2v4.5M113.9 206.7v3h6v-3M120.6 202.2v4.5M122.6 206.7v3h6v-3M133.5 207.7v8h7.2v-8M157.1 202.2v7.5h6v-7.5"/>
<path d="M168.5 207.7v8h7.2v-8M288 205.7l.1 3.9M288.1 206.3l3.5 2M288.1 206.3v3.3M288.1 209.6l3.5 2M291.2 205.2a2.34 2.34 0 0 1 3.2 .3 1.38 1.38 0 0 1-1.8 1.2h-.5a.92 .92 0 0 1-1-.5 .92 .92 0 0 1 .1-1zM291.6 208.3v3.3M291.7 206.5l.8-.2 1.2 .2M292.7 201.8l-3.3 2a2.05 2.05 0 0 0-1.3 2.5M292.7 201.8l1.1 .7M292.8 206.3l-.6 .4M293.8 202.5v-18l4.5 2.6v18l1.1 .6"/>
<path d="M296 207.6a7 7 0 0 1-4.4 .7M296 210.9a7.3 7.3 0 0 1-4.4 .7M296 207.6v3.3M299.4 200.4l1.3 .8M299.4 205.7v3.2M299.4 208.9l1.3 .8M299.4 205.7l-3.4 1.9M299.4 208.9l-3.4 2M300.7 201.2l1.9 .4M300.7 209.7l1.9 .5M300.7 201.2v8.5M302.6 201.6l36.9 2.3"/>
<path d="M302.6 201.6v8.6M302.6 210.2l36.9 2.2M339.5 203.9v8.5M342 203.4l-1.1 .4-1.4 .1M342 211.9l-1.1 .5h-1.4M342 203.4v8.5M344 202.2l.7 .4M344 202.2l-2 1.2M344 202.2v6.1l.7 .4M344.7 208.7a6.5 6.5 0 0 0 7.4 0M344.7 202.6v6.1M344.7 208.7l-.8 .5v1.7l-1.9 1"/>
<path d="M353.6 200.5v6.1a3.8 3.8 0 0 1-3.9 2.9h-2.6l-2.4-.8M0 222h25M0 235h25M325.2 235.9v28.2M367.4 235.9v56.1M400.2 235.9v28.3M415.9 235.9h-211.5v56.1M415.9 222.3h-128v69.7M0 248h25M204.4 252.3h83.5M367.4 250.4h48.5M0 261h25"/>
<path d="M0 274h25M204.4 264.1h211.5M367.4 278.1h48.5M0 287h25"/>
<circle cx="95.1" cy="51.6" r="1.75"/>
<circle cx="179.1" cy="51.6" r="1.75"/>
<circle cx="100.6" cy="66.1" r="1.39"/>
<circle cx="102.1" cy="72.7" r="3.6"/>
<circle cx="102.1" cy="72.7" r="1.23"/>
<circle cx="102.1" cy="72.7" r="1.51"/>
<circle cx="102.1" cy="72.8" r="2.1"/>
<circle cx="116.9" cy="72.2" r="1.6"/>
<circle cx="116.9" cy="72.2" r="1.01"/>
<circle cx="116.9" cy="72.1" r=".78"/>
<circle cx="116.9" cy="72.1" r="3"/>
<circle cx="123.6" cy="66.1" r="1.39"/>
<circle cx="172.1" cy="72.7" r="1.51"/>
<circle cx="172.1" cy="72.7" r="3.6"/>
<circle cx="172.1" cy="72.7" r="1.22"/>
<circle cx="172.1" cy="72.7" r="2.11"/>
<circle cx="160.1" cy="91.7" r="3"/>
<circle cx="160.1" cy="91.7" r=".99"/>
<circle cx="160.1" cy="91.7" r="1.6"/>
<circle cx="160.1" cy="91.7" r=".78"/>
<circle cx="125.6" cy="111.6" r="1.6"/>
<circle cx="125.6" cy="111.6" r="1.01"/>
<circle cx="125.6" cy="111.6" r=".78"/>
<circle cx="125.6" cy="111.6" r="3"/>
<circle cx="176.6" cy="103.6" r="3.7"/>
<circle cx="176.6" cy="103.6" r="1.65"/>
<circle cx="95.1" cy="137.9" r="1.75"/>
<circle cx="100.6" cy="124.1" r="1.39"/>
<circle cx="123.6" cy="124.1" r="1.39"/>
<circle cx="137.1" cy="133.6" r="3.6"/>
<circle cx="137.1" cy="133.6" r="1.51"/>
<circle cx="137.1" cy="133.6" r="2.1"/>
<circle cx="137.1" cy="133.6" r="1.22"/>
<circle cx="137.1" cy="142.9" r="1.75"/>
<circle cx="133.1" cy="187.9" r="1.5"/>
<circle cx="133.1" cy="187.9" r="2.1"/>
<circle cx="133.1" cy="187.9" r="1.23"/>
</g>
<path d="M407.4 256.9l-5.9 .1M408.7 256.9h6M411.7 253.9v6" fill="none" stroke="#191924" stroke-width=".28" stroke-dasharray="6.3 1.3 1.3 1.3" stroke-dashoffset="3"/>
<path d="M235 292h180.9" fill="none" stroke="#c0c0c0" stroke-width=".28"/>
<path d="M319.7 0v5M415.9 222.7h4.1M100.4 292v5M207.2 292v5M314 292v5" fill="none" stroke="#00f" stroke-width=".28"/>
<path d="M406.4 255h.1" fill="none" stroke="#0ff" stroke-width=".28"/>
<g fill="#000">
<path d="M89.9 18.6l3-.5v1zM172.6 18.1l3 .5-3 .5zM102.1 24.6l3-.5v1zM169.1 24.1l3 .5-3 .5zM102.1 155l3-.5v1zM134.1 154.5l3 .5-3 .5zM139.8 189.2l.5 .9 2.4-1.9zM163.5 176.2l2.8-1.1-.5-.9z"/>
<path d="M294.6 33.9l3 .5-3 .6zM262.1 34.4l3-.5v1.1z"/>
<path d="M63.8 46.4l.5 3h-1zM63.3 135.1h1l-.5 3z"/>
<path d="M285.6 40.5l3 .5-3 .6zM297.6 41l3-.5v1.1z"/>
<path d="M103.6 72.8l2.5 1.7-.7 .7zM166.9 57.3l.8 2.9-1 .1zM133.2 117.2l2.8 1.2-.5 .8zM117.4 72.7l2.4-1.9 .5 .9zM158.5 73.4l.8 .7-2.2 2zM123.2 93l.9 .4-1.9 2.4zM132.2 185.1l.8-.6 1.4 2.7z"/>
<path d="M224.3 72.7l.5 3h-1zM223.8 130.6h1l-.5 3z"/>
<path d="M81.4 180.2l.5 3h-1zM80.9 212.7h1l-.5 3z"/>
</g>
<text font-size="5.6" x="67.7" y="10.6" transform="rotate(-180 67.7 10.6)">YCL.M000824</text>
<text font-size="4.9" x="225.7" y="269">未标注公差/Limit</text>
<g font-size="4.8">
<text x="143.6" y="57.5">嵌3×M2螺母</text>
<text x="175.7" y="142.3">嵌3×M3螺母</text>
<text x="97.4" y="173.4">嵌3×M3螺母</text>
</g>
<g font-size="4.2">
<text x="342.2" y="227.9">上海萝博派对科技有限公司</text>
<text x="328.5" y="232.8">Shanghai RoboPartyTechnology Co., Ltd</text>
<text x="39.9" y="243.5">技术要求</text>
<text x="37.8" y="253.4">1.去除尖角、飞边、毛刺；</text>
<text x="37.8" y="258.3">2.未注棱边0.5×45°倒钝；螺纹孔孔口倒钝；</text>
<text x="37.8" y="263.2">3.未注线性尺寸公差均采用GB/T 1800.1-2020标准公差IT13级执行；</text>
<text x="37.8" y="268.2">4.未注形位尺寸公差按：GB/T1184-1996 K级执行；</text>
<text x="37.8" y="273.1">5.图中▽为CC关键特性，◇为SC重要特性；</text>
<text x="37.8" y="278">6.未标注尺寸以3D模型为准。</text>
</g>
<g font-size="4.1">
<text x="49.6" y="4.3">1</text>
<text x="155.1" y="4.6">2</text>
<text x="261.4" y="4.6">3</text>
<text x="366.6" y="4.6">4</text>
<text x="128.2" y="18">85.7</text>
<text x="131.6" y="24">70</text>
<text x="275.4" y="33.8">35.5</text>
<text x="291.9" y="40.5">9</text>
<text x="416.9" y="36.3">A</text>
<text x="63.2" y="91.3" transform="rotate(-90 63.2 91.3)">91.7</text>
<text x="223.7" y="112.8" transform="rotate(-90 223.7 112.8)">60.89</text>
<text x="416.9" y="111.3">B</text>
<text x="119.9" y="154.4">35</text>
<text x="179.5" y="169.5">24</text>
<text x="416.9" y="185.3">C</text>
<text x="80.9" y="201.1" transform="rotate(-90 80.9 201.1)">35.5</text>
<text x="3.3" y="220.9">借(通)用件登记</text>
<text x="7.1" y="226">描</text>
<text x="13.9" y="226">图</text>
<text x="7" y="238.9">描</text>
<text x="13.8" y="238.9">校</text>
<text x="215.3" y="240.8">表面处理</text>
<text x="251.9" y="240.8">热处理（含化学）</text>
<text x="297.3" y="240.8">零件名称</text>
<text x="337.9" y="240.8">图纸代号</text>
<text x="375.1" y="240.8">材料材质</text>
<text x="404.4" y="240.8">数量</text>
<text x="380.2" y="247.7">ABS</text>
<text x="5.6" y="252">旧底图总号</text>
<text x="287.4" y="253.7">交互头SOC板主体支架</text>
<text x="334.9" y="253.7">YCL.M000824</text>
<text x="375.1" y="254.9">材料标准</text>
<text x="205.7" y="259.3">备注</text>
<text x="7" y="265">底图总号</text>
<text x="303.3" y="269">人 员</text>
<text x="340.8" y="269">日 期</text>
<text x="370.6" y="268.7">版本号</text>
<text x="389.6" y="268.7">重量g</text>
<text x="404.8" y="268.7">比 例</text>
<text x="416.7" y="264.6">D</text>
<text x="289.3" y="275.5">设 计</text>
<text x="7" y="278">签</text>
<text x="13.8" y="278">字</text>
<text x="305.4" y="276">吕哲诚</text>
<text x="327.2" y="276">设 计</text>
<text x="343.1" y="276">2026/8/6</text>
<text x="386.9" y="276">38.92</text>
<text x="406.3" y="276">1:1</text>
<text x="289.3" y="283">审 核</text>
<text x="327.2" y="282.9">审 核</text>
<text x="367.8" y="282.9">图纸大小</text>
<text x="397.9" y="283">A3</text>
<text x="7" y="291">日</text>
<text x="13.8" y="291">期</text>
<text x="289.3" y="290.1">批 准</text>
<text x="327.2" y="290">批 准</text>
<text x="373" y="289.8">共 1 张</text>
<text x="395.4" y="289.8">第 1 张</text>
<text x="49.6" y="295.6">1</text>
<text x="154.9" y="296">2</text>
<text x="264.7" y="296">3</text>
<text x="366.6" y="296">4</text>
</g>
<g font-size="2.8">
<text x="231.3" y="273.6">线性 \ Liner Measure</text>
<text x="205.6" y="280.8">±0.05</text>
<text x="207" y="277.2">&gt;0.5</text>
<text x="216" y="280.8">±0.05</text>
<text x="217.9" y="277.2">＞3</text>
<text x="227" y="280.8">±0.1</text>
<text x="228.5" y="277.2">＞6</text>
<text x="236.3" y="280.8">±0.15</text>
<text x="237.5" y="277.2">＞30</text>
<text x="247.4" y="277.2">＞120</text>
<text x="247.4" y="280.8">±0.2</text>
<text x="257.1" y="277.2">＞400</text>
<text x="257.1" y="280.8">±0.3</text>
<text x="266.6" y="277.2">＞1000</text>
<text x="267.3" y="280.8">±0.5</text>
<text x="278" y="277.2">＞2000</text>
<text x="279.9" y="280.8">±1</text>
<text x="207" y="287.8">&gt;0.5</text>
<text x="216.6" y="284.3">倒角 \ Chamfer</text>
<text x="217.9" y="287.8">＞3</text>
<text x="228.5" y="287.8">＞6</text>
<text x="237.5" y="287.8">＞30</text>
<text x="248.4" y="287.8">&lt;10</text>
<text x="257.3" y="284.3">角度 / Angle</text>
<text x="257.8" y="287.8">＞10</text>
<text x="268" y="287.8">＞50</text>
<text x="278.5" y="287.8">＞120</text>
<text x="207.1" y="291.3">±0.2</text>
<text x="217.3" y="291.3">±0.5</text>
<text x="228.5" y="291.3">±1</text>
<text x="238.7" y="291.3">±2</text>
<text x="248.6" y="291.1">±1°</text>
<text x="257.8" y="291.1">±30’</text>
<text x="268.1" y="291.1">±10’</text>
<text x="278.6" y="291.2">±20’</text>
</g>
</svg>
